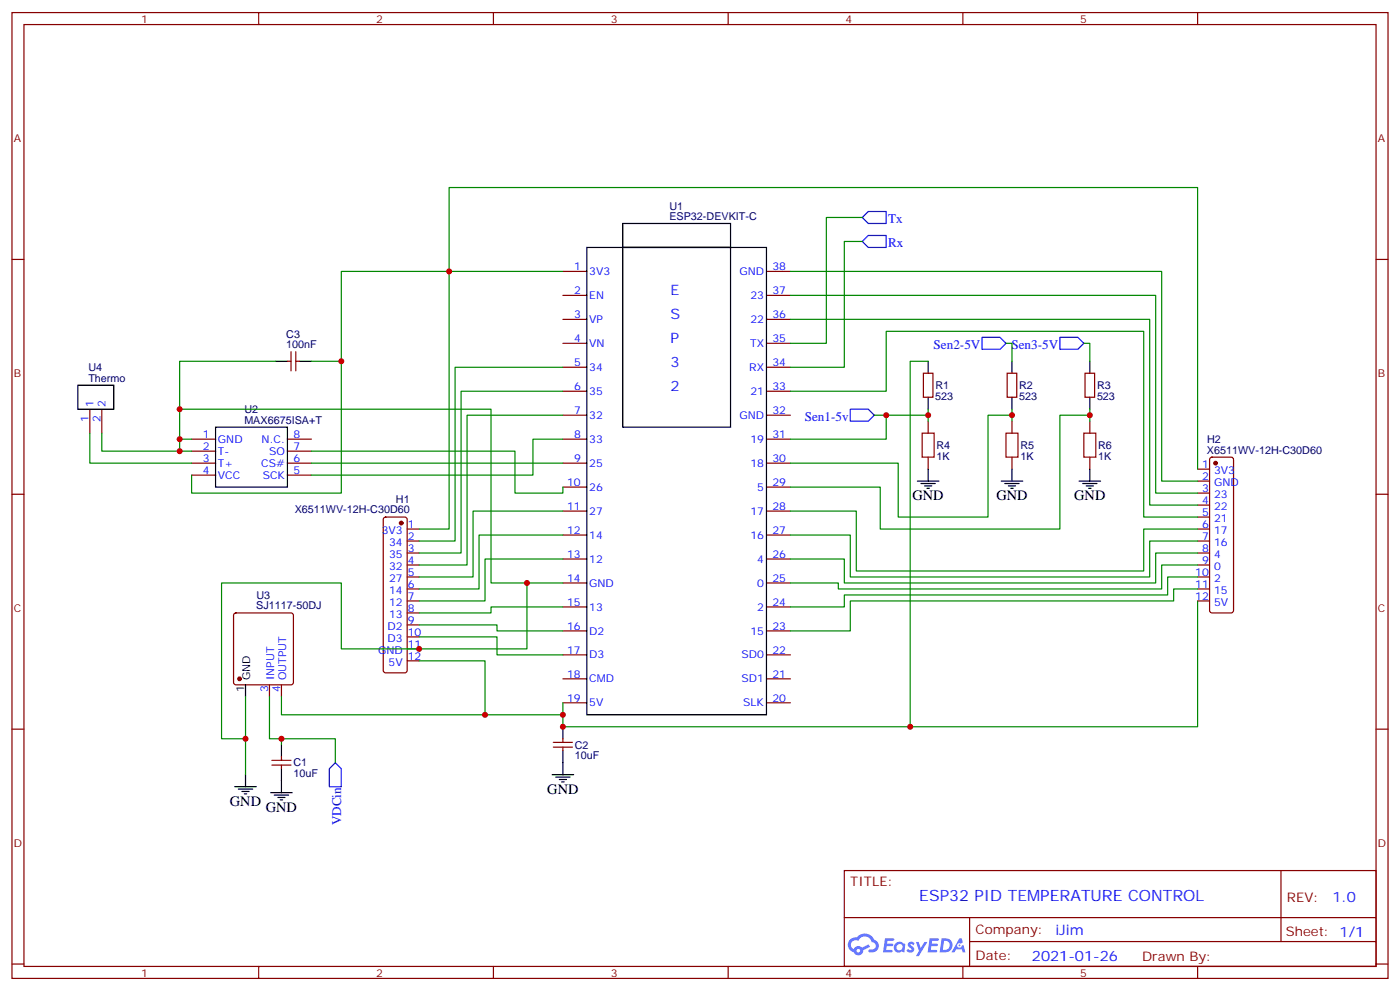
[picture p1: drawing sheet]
<svg xmlns="http://www.w3.org/2000/svg" width="412mm" height="292mm" viewBox="0 0 412 292" stroke-linecap="round" stroke-linejoin="round" font-family="sans-serif">
<g fill="none" stroke="#870000" stroke-width=".35">
<path d="M3.5 3.7h405.4v284.3h-405.4zM7.1 7.2h398.2v277.3h-398.2zM76.2 3.7v3.5M145.3 3.7v3.5M214.5 3.7v3.5M283.6 3.7v3.5M352.8 3.7v3.5M3.5 76.4h3.6M405.3 76.4h3.6M3.5 145.5h3.6M405.3 145.5h3.6M3.5 214.7h3.6"/>
<path d="M405.3 214.7h3.6M248.7 256.3h156.6v28.2h-156.6zM377.3 256.3v20.9M248.7 270.1h156.5M285.6 277.2h119.6M285.6 270.1v14.2M3.5 283.8h3.6M76.2 284.5v3.5M145.3 284.5v3.5M214.5 284.5v3.5M283.6 284.5v3.5M352.8 284.5v3.5"/>
<path d="M405.3 283.8h3.6"/>
</g>
<g fill="#5487ff">
<path d="M267.7 277.5a1.22 1.22 0 0 1 1.7 .2l-.4 .6a.47 .47 0 0 0-.3-.4 .47 .47 0 0 0-.5 .2l.1 .2a1.14 1.14 0 0 1 .8 1.8 1.14 1.14 0 0 1-1.9 0l-.2-.2 .5-.6 .7 .5a.29 .29 0 0 0 .3-.3 .29 .29 0 0 0-.2-.3 1.04 1.04 0 0 1-.6-1.7z"/>
<path d="M260.7 276.2h2.4l.3 .2-.2 .5-1.8 .1-.1 .8h1.5l.3 .4-.3 .4h-1.6l-.2 1.1h1.7l.2 .3-.2 .3-2.6 .1z"/>
<path d="M273.8 276.2h2.4l.3 .2-.1 .5-1.8 .1-.2 .8h1.6l.3 .4-.4 .4-1.6-.1-.1 1.1 1.7 .1 .2 .3-.2 .3-2.6 .1z"/>
<path d="M282.6 276.2h.7l.3 1.3-.6 .3a.69 .69 0 0 0-1 .3 .69 .69 0 0 0 .4 .9 .69 .69 0 0 0 .9-.6l.5-.2 .6 2.2h-.8l-.2-.9h-1.8l-.5 .9h-.8z"/>
<path d="M269.8 277.3h.8l.6 1.8 1.1-1.8h.9l-2.6 4.2h-.8l.9-1.5z"/>
<path d="M277.4 276.2l-.6 4.2h1.3a2.11 2.11 0 0 0 2.5-2.1 2.11 2.11 0 0 0-2.5-2.1zM278.1 277a1.39 1.39 0 0 1 1.7 1.4 1.39 1.39 0 0 1-1.8 1.2h-.3z"/>
<path d="M263.7 277.8a1.54 1.54 0 0 0-.1 2.2 1.54 1.54 0 0 0 2.2 .1l.6 .3 .3-2.3-.2-.3h-.4a1.49 1.49 0 0 0-2.4 0zM264 278.8a.94 .94 0 0 1 1.8 0 .94 .94 0 0 1-1.8 0z"/>
<path d="M250.4 276.6a2.18 2.18 0 0 0 1.1 3.7 1.44 1.44 0 0 0 1.6 .9 1.44 1.44 0 0 0 1.2-1.4l2-1.1-.5-.7-1.9 1a1.47 1.47 0 0 0-2.4 .4 1.39 1.39 0 0 1-.7-1.9 1.39 1.39 0 0 1 2-.5 2.12 2.12 0 0 1 2.2-1.3 2.12 2.12 0 0 1 1.9 1.7 1.14 1.14 0 0 1 1.1 1.4 1.14 1.14 0 0 1-1.7 .7 .43 .43 0 0 0-.5 .4 .43 .43 0 0 0 .4 .5 1.98 1.98 0 0 0 2.5-1.2 1.98 1.98 0 0 0-1.2-2.6 3.1 3.1 0 0 0-5.3-.6l-.9 .1zM252.3 279.9a.55 .55 0 0 1 1.1 0 .55 .55 0 0 1-1.1 0z"/>
<circle cx="282.6" cy="278.3" r=".26"/>
</g>
<g fill="none" stroke="#870000" stroke-width=".35">
<path d="M165.8 79.9h7.1M225.8 79.9h7M165.8 87h7.1M165.8 94h7.1M225.8 87h7M225.8 94h7M84.7 106.4h1M85.7 103.5v5.7M87.1 103.5v5.7M87.1 106.4h1.1M165.8 101.1h7.1M165.8 108.1h7.1"/>
<path d="M165.8 115.2h7.1M225.8 101.1h7M225.8 108.1h7M225.8 115.2h7M272 109.9h2.8v7h-2.8zM296.7 109.9h2.8v7h-2.8zM319.6 109.9h2.8v7h-2.8zM26.5 120.5v7M30 120.5v7M56.4 129.3h7.1M56.4 136.3h7.1M56.4 132.8h7.1"/>
<path d="M56.4 139.9h7.1M84.7 129.3h7M84.7 136.3h7M84.7 132.8h7M84.7 139.9h7M165.8 122.2h7.1M165.8 129.3h7.1M165.8 136.3h7.1M225.8 122.2h7M225.8 129.3h7M225.8 136.3h7M273.4 124v3.5"/>
<path d="M273.4 134.6v3.5M298.1 124v3.5M298.1 134.6v3.5M321 124v3.5M321 134.6v3.5M352.8 138.1h3.5M356.5 134.8l.5-.2h5.7l.5 .2 .2 .5v44.4l-.3 .5-.4 .2h-5.7l-.5-.2-.2-.5v-44.4zM113.1 152.4l.5-.2h5.6l.5 .2 .2 .5v44.5l-.2 .5-.5 .2h-5.6l-.5-.2-.2-.5v-44.5zM119.9 155.8h3.6M119.9 159.3h3.6M165.8 143.4h7.1M165.8 150.5h7.1"/>
<path d="M165.8 157.5h7.1M225.8 143.4h7M225.8 150.5h7M225.8 157.5h7M352.8 155.8h3.5M352.8 159.3h3.5M352.8 141.6h3.5M352.8 145.2h3.5M352.8 148.7h3.5M352.8 152.2h3.5M119.9 162.8h3.6M119.9 166.3h3.6"/>
<path d="M119.9 169.9h3.6M119.9 173.4h3.6M119.9 176.9h3.6M165.8 164.6h7.1M165.8 171.6h7.1M165.8 178.7h7.1M225.8 164.6h7M225.8 171.6h7M225.8 178.7h7M352.8 162.8h3.5M352.8 166.3h3.5M352.8 169.9h3.5"/>
<path d="M352.8 173.4h3.5M352.8 176.9h3.5M69 180.7l.5-.3h16.2l.5 .3 .2 .5v19.7l-.2 .5-.5 .2h-16.2l-.5-.2-.2-.5v-19.7zM119.9 180.4h3.6M119.9 184h3.6M119.9 187.5h3.6M119.9 191h3.6M119.9 194.6h3.6M165.8 185.7h7.1M165.8 192.8h7.1M165.8 199.8h7.1M225.8 185.7h7"/>
<path d="M225.8 192.8h7M225.8 199.8h7M79.4 201.6v3.5M82.9 201.6v3.5M163 218.5h5.6M163 220h5.6M165.8 206.9h7.1M165.8 217.5v1M165.8 220v1M225.8 206.9h7M80.1 223.8h5.6M80.1 225.2h5.6"/>
<path d="M82.9 222.8v1M82.9 225.2v1.1"/>
</g>
<g fill="none" stroke="#000" stroke-width=".35">
<path d="M172.9 72.8h52.9v137.6h-52.9zM183.4 65.8h31.8v7h-31.8zM183.4 72.8h31.8v53h-31.8zM22.9 113.4h10.6v7.1h-10.6zM81.1 106.4h3.6M88.2 106.4h3.5M273.4 106.4v3.5M273.4 116.9v3.6M298.1 106.4v3.5M298.1 116.9v3.6M321 106.4v3.5M321 116.9v3.6"/>
<path d="M63.5 125.8h21.2v17.6h-21.2zM273.4 138.1v3.5M298.1 138.1v3.5M321 138.1v3.5M270.2 141.6h6.4M271.3 142.3h4.2M272.3 143.1h2.2M273 143.8h.8M294.9 141.6h6.4M296 142.3h4.2M297 143.1h2.2M297.7 143.8h.7"/>
<path d="M317.9 141.6h6.3M318.9 142.3h4.2M320 143.1h2.1M320.7 143.8h.7M72.3 201.6v3.5M82.9 219.3v3.5M165.8 214v3.5M69.1 231.6h6.4M70.2 232.3h4.2M71.3 233h2.1M72 233.7h.7M72.3 228.1v3.5"/>
<path d="M79.7 233.4h6.4M80.8 234.1h4.2M81.8 234.8h2.2M82.5 235.5h.8M82.9 226.3v7.1M162.6 228.1h6.4M163.7 228.8h4.2M164.7 229.5h2.2M165.5 230.2h.7M165.8 221v7.1"/>
</g>
<path d="M271.6 127.5h3.6v7.1h-3.6zM296.3 127.5h3.6v7.1h-3.6zM319.3 127.5h3.5v7.1h-3.5z" fill="none" stroke="#a10000" stroke-width=".35"/>
<g fill="none" stroke="#008700" stroke-width=".35">
<path d="M165.8 79.9h-65.3v65.3h-44.1v-5.3M232.8 79.9h109.4v61.7h10.6M254 71.1h-5.3v37h-15.9M254 64h-10.6v37.1h-10.6M232.8 87h107.6v58.2h12.4M232.8 94h105.9v54.7h14.1M81.1 106.4h-28.2v14.1M91.7 106.4h8.8M165.8 108.1h-31.7v51.2h-10.6M165.8 115.2h-30v47.6h-12.3M232.8 115.2h28.3v-17.7h75.8v54.7h15.9M273.4 106.4h-5.3v107.6"/>
<path d="M296.3 101.1h1.8v5.3M319.3 101.1h1.7v5.3M26.5 127.5v8.8h29.9M30 127.5v5.3h22.9M52.9 129.3v3.5h3.5M56.4 129.3h-3.5v-8.8h91.7v51.1h21.2M91.7 132.8h60v12.4h14.1v-1.8M91.7 136.3h74.1M165.8 129.3h-8.8v10.6h-65.3M165.8 122.2h-28.2v44.1h-14.1M257.5 122.2h3.6M273.4 122.2h-12.3v7.1h-28.3"/>
<path d="M273.4 120.5v3.5M298.1 122.2h-7.1v30h-26.4v-15.9h-31.8M298.1 120.5v3.5M321 122.2h-8.8v33.6h-52.9v-12.4h-26.5M321 120.5v3.5M352.8 138.1v-82.9h-220.5v100.6h-8.8M165.8 150.5h-26.5v19.4h-15.8M165.8 157.5h-24.7v15.9h-17.6M232.8 150.5h19.4v17.6h84.7v-12.3h15.9M232.8 157.5h17.7v12.4h88.2v-10.6h14.1M155.2 171.6v19.4h-54.7v-19.4h-35.2v45.9h7M165.8 164.6h-22.9v12.3h-19.4"/>
<path d="M165.8 178.7h-21.2v1.7h-21.1M352.8 176.9v37.1h-187v-3.6M352.8 162.8h-12.4v8.8h-91.7v-7h-15.9M352.8 166.3h-10.6v7.1h-95.3v-1.8h-14.1M352.8 169.9h-8.8v5.3h-95.3v3.5h-15.9M352.8 173.4h-7.1v3.5h-95.2v8.8h-17.7M123.5 184h22.9v1.7h19.4M123.5 187.5h22.9v5.3h19.4M123.5 194.6h19.4v15.8M72.3 205.1v23M79.4 205.1v12.4h19.4v7M82.9 205.1v5.3h82.9v-3.5"/>
<path d="M82.9 217.5v1.8"/>
</g>
<path d="M255.8 62.3h5.3v3.5h-5.3l-1.8-1.8zM255.8 69.3h5.3v3.5h-5.3l-1.8-1.7zM289.3 99.3h5.3l1.7 1.8-1.7 1.7h-5.3zM312.2 99.3h5.3l1.8 1.8-1.8 1.7h-5.3zM250.5 120.5h5.3l1.7 1.7-1.7 1.8h-5.3zM98.8 224.5l1.7 1.8v5.3h-3.5v-5.3z" fill="none" stroke="#00f" stroke-width=".35"/>
<g fill="#870000" stroke="#870000" stroke-width=".35">
<circle cx="70.6" cy="199.8" r=".53"/>
<circle cx="118.2" cy="154" r=".53"/>
<circle cx="358.1" cy="136.3" r=".53"/>
</g>
<g fill="#c00">
<circle cx="165.8" cy="210.4" r=".88"/>
<circle cx="82.9" cy="217.5" r=".88"/>
<circle cx="52.9" cy="129.3" r=".88"/>
<circle cx="52.9" cy="132.8" r=".88"/>
<circle cx="273.4" cy="122.2" r=".88"/>
<circle cx="298.1" cy="122.2" r=".88"/>
<circle cx="321" cy="122.2" r=".88"/>
<circle cx="100.5" cy="106.4" r=".88"/>
<circle cx="52.9" cy="120.5" r=".88"/>
<circle cx="132.3" cy="79.9" r=".88"/>
<circle cx="142.9" cy="210.4" r=".88"/>
<circle cx="155.2" cy="171.6" r=".88"/>
<circle cx="165.8" cy="214" r=".88"/>
<circle cx="261.1" cy="122.2" r=".88"/>
<circle cx="268.1" cy="214" r=".88"/>
<circle cx="72.3" cy="217.5" r=".88"/>
<circle cx="123.5" cy="191" r=".88"/>
</g>
<text font-size="4.6" fill="#00f" x="270.8" y="265.3">ESP32 PID TEMPERATURE CONTROL</text>
<g font-size="4.2" fill="#00f">
<text x="197.6" y="87">E</text>
<text x="197.6" y="94">S</text>
<text x="197.6" y="101.1">P</text>
<text x="197.6" y="108.1">3</text>
<text x="197.6" y="115.2">2</text>
<text x="392.5" y="265.6">1.0</text>
<text x="310.9" y="275.1">iJim</text>
<text x="304" y="282.9">2021-01-26</text>
</g>
<g font-size="4.2">
<text x="268.8" y="147.3">GND</text>
<text x="293.5" y="147.3">GND</text>
<text x="316.4" y="147.3">GND</text>
<text x="161.2" y="233.7">GND</text>
<text x="67.7" y="237.2">GND</text>
<text x="78.3" y="239">GND</text>
</g>
<g font-size="3.9" fill="#00f">
<text x="261.6" y="65.8">Tx</text>
<text x="261.6" y="72.8">Rx</text>
<text x="275" y="102.8">Sen2-5V</text>
<text x="297.9" y="102.8">Sen3-5V</text>
<text x="237.1" y="124">Sen1-5v</text>
<text x="100.5" y="243" transform="rotate(-90 100.5 243)">VDCin</text>
</g>
<g font-size="3.9" fill="#800">
<text x="250.5" y="260.9">TITLE:</text>
<text x="379.1" y="265.6">REV:</text>
<text x="287.4" y="275.1">Company:</text>
<text x="378.7" y="275.7">Sheet: 1/1</text>
<text x="287.4" y="282.8">Date:</text>
<text x="336.4" y="282.8">Drawn By:</text>
</g>
<g font-size="3.2" fill="#800">
<text x="41.6" y="6.7">1</text>
<text x="110.8" y="6.7">2</text>
<text x="179.9" y="6.7">3</text>
<text x="249.1" y="6.7">4</text>
<text x="318.2" y="6.7">5</text>
<text x="4.1" y="41.8">A</text>
<text x="405.9" y="41.8">A</text>
<text x="4.1" y="110.9">B</text>
<text x="405.9" y="110.9">B</text>
<text x="4.1" y="180.1">C</text>
<text x="405.9" y="180.1">C</text>
<text x="4.1" y="249.2">D</text>
<text x="405.9" y="249.2">D</text>
<text x="41.6" y="287.5">1</text>
<text x="110.8" y="287.5">2</text>
<text x="179.9" y="287.5">3</text>
<text x="249.1" y="287.5">4</text>
<text x="318.2" y="287.5">5</text>
</g>
<g font-size="3.2" fill="#000080">
<text x="197.2" y="64.7">ESP32-DEVKIT-C</text>
<text x="197.2" y="61.8">U1</text>
<text x="84.3" y="99.4">C3</text>
<text x="84.3" y="102.5">100nF</text>
<text x="26" y="112.4">Thermo</text>
<text x="26" y="109.2">U4</text>
<text x="275.5" y="117.7">523</text>
<text x="275.5" y="114.5">R1</text>
<text x="300.2" y="117.7">523</text>
<text x="300.2" y="114.5">R2</text>
<text x="323.1" y="117.7">523</text>
<text x="323.1" y="114.5">R3</text>
<text x="72" y="124.7">MAX6675ISA+T</text>
<text x="72" y="121.5">U2</text>
<text x="355.5" y="130.4">H2</text>
<text x="275.9" y="135.4">1K</text>
<text x="275.9" y="132.2">R4</text>
<text x="300.6" y="135.4">1K</text>
<text x="300.6" y="132.2">R5</text>
<text x="323.5" y="135.4">1K</text>
<text x="323.5" y="132.2">R6</text>
<text x="355.5" y="133.5">X6511WV-12H-C30D60</text>
<text x="116.6" y="148">H1</text>
<text x="86.8" y="151.2">X6511WV-12H-C30D60</text>
<text x="75.5" y="179.4">SJ1117-50DJ</text>
<text x="75.5" y="176.2">U3</text>
<text x="169.3" y="220.4">C2</text>
<text x="86.4" y="225.7">C1</text>
<text x="169.3" y="223.6">10uF</text>
<text x="86.4" y="228.9">10uF</text>
</g>
<g font-size="3.2" fill="#00f">
<text x="169.1" y="79.6">1</text>
<text x="173.6" y="81">3V3</text>
<text x="217.8" y="81">GND</text>
<text x="227.5" y="79.6">38</text>
<text x="169.1" y="86.6">2</text>
<text x="173.6" y="88">EN</text>
<text x="221" y="88">23</text>
<text x="227.5" y="86.6">37</text>
<text x="169.1" y="93.7">3</text>
<text x="173.6" y="95.1">VP</text>
<text x="221" y="95.1">22</text>
<text x="227.5" y="93.7">36</text>
<text x="169.1" y="100.7">4</text>
<text x="227.5" y="100.7">35</text>
<text x="169.1" y="107.8">5</text>
<text x="173.6" y="102.1">VN</text>
<text x="220.9" y="102.1">TX</text>
<text x="227.5" y="107.8">34</text>
<text x="173.6" y="109.2">34</text>
<text x="220.7" y="109.2">RX</text>
<text x="27.5" y="119.8" transform="rotate(-90 27.5 119.8)">1</text>
<text x="31" y="119.8" transform="rotate(-90 31 119.8)">2</text>
<text x="169.1" y="114.8">6</text>
<text x="173.6" y="116.2">35</text>
<text x="221" y="116.2">21</text>
<text x="227.5" y="114.8">33</text>
<text x="26.1" y="124.3" transform="rotate(-90 26.1 124.3)">1</text>
<text x="29.6" y="124.3" transform="rotate(-90 29.6 124.3)">2</text>
<text x="169.1" y="121.9">7</text>
<text x="173.6" y="123.3">32</text>
<text x="217.8" y="123.3">GND</text>
<text x="227.5" y="121.9">32</text>
<text x="59.7" y="128.9">1</text>
<text x="64.2" y="130.4">GND</text>
<text x="77.1" y="130.4">N.C.</text>
<text x="86.4" y="128.9">8</text>
<text x="169.1" y="128.9">8</text>
<text x="173.6" y="130.4">33</text>
<text x="221" y="130.4">19</text>
<text x="227.5" y="128.9">31</text>
<text x="59.7" y="132.5">2</text>
<text x="59.7" y="136">3</text>
<text x="64.2" y="133.9">T-</text>
<text x="64.2" y="137.4">T+</text>
<text x="77" y="137.4">CS#</text>
<text x="79.3" y="133.9">SO</text>
<text x="86.4" y="136">6</text>
<text x="86.4" y="132.5">7</text>
<text x="169.1" y="136">9</text>
<text x="173.6" y="137.4">25</text>
<text x="221" y="137.4">18</text>
<text x="227.5" y="136">30</text>
<text x="354.1" y="137.8">1</text>
<text x="59.7" y="139.5">4</text>
<text x="64.2" y="140.9">VCC</text>
<text x="77.4" y="140.9">SCK</text>
<text x="86.4" y="139.5">5</text>
<text x="167.1" y="143.1">10</text>
<text x="227.5" y="143.1">29</text>
<text x="354.1" y="141.3">2</text>
<text x="357.6" y="139.5">3V3</text>
<text x="357.6" y="143.1">GND</text>
<text x="173.6" y="144.5">26</text>
<text x="223.1" y="144.5">5</text>
<text x="354.1" y="144.8">3</text>
<text x="354.1" y="148.3">4</text>
<text x="357.6" y="146.6">23</text>
<text x="120.1" y="155.4">1</text>
<text x="167.1" y="150.1">11</text>
<text x="173.6" y="151.5">27</text>
<text x="221" y="151.5">17</text>
<text x="227.5" y="150.1">28</text>
<text x="354.1" y="151.9">5</text>
<text x="354.1" y="155.4">6</text>
<text x="357.6" y="150.1">22</text>
<text x="357.6" y="153.6">21</text>
<text x="112.4" y="157.2">3V3</text>
<text x="114.6" y="160.7">34</text>
<text x="120.1" y="158.9">2</text>
<text x="167.1" y="157.2">12</text>
<text x="173.6" y="158.6">14</text>
<text x="221" y="158.6">16</text>
<text x="227.5" y="157.2">27</text>
<text x="354.1" y="158.9">7</text>
<text x="357.6" y="157.2">17</text>
<text x="357.6" y="160.7">16</text>
<text x="114.6" y="164.2">35</text>
<text x="114.6" y="167.7">32</text>
<text x="120.1" y="162.5">3</text>
<text x="120.1" y="166">4</text>
<text x="167.1" y="164.2">13</text>
<text x="173.6" y="165.6">12</text>
<text x="223.1" y="165.6">4</text>
<text x="227.5" y="164.2">26</text>
<text x="354.1" y="162.5">8</text>
<text x="354.1" y="166">9</text>
<text x="357.6" y="164.2">4</text>
<text x="357.6" y="167.7">0</text>
<text x="114.6" y="171.3">27</text>
<text x="120.1" y="169.5">5</text>
<text x="120.1" y="173">6</text>
<text x="167.1" y="171.3">14</text>
<text x="173.6" y="172.7">GND</text>
<text x="223.1" y="172.7">0</text>
<text x="227.5" y="171.3">25</text>
<text x="352.1" y="169.5">10</text>
<text x="352.1" y="173">11</text>
<text x="357.6" y="171.3">2</text>
<text x="114.6" y="174.8">14</text>
<text x="114.6" y="178.3">12</text>
<text x="120.1" y="176.6">7</text>
<text x="167.1" y="178.3">15</text>
<text x="173.6" y="179.7">13</text>
<text x="223.1" y="179.7">2</text>
<text x="227.5" y="178.3">24</text>
<text x="352.1" y="176.6">12</text>
<text x="357.6" y="174.8">15</text>
<text x="357.6" y="178.3">5V</text>
<text x="114.2" y="185.4">D2</text>
<text x="114.6" y="181.9">13</text>
<text x="120.1" y="180.1">8</text>
<text x="120.1" y="183.6">9</text>
<text x="167.1" y="185.4">16</text>
<text x="227.5" y="185.4">23</text>
<text x="114.2" y="188.9">D3</text>
<text x="120.1" y="187.1">10</text>
<text x="120.1" y="190.7">11</text>
<text x="173.6" y="186.8">D2</text>
<text x="221" y="186.8">15</text>
<text x="111.4" y="192.4">GND</text>
<text x="114.5" y="196">5V</text>
<text x="120.1" y="194.2">12</text>
<text x="167.1" y="192.4">17</text>
<text x="173.6" y="193.9">D3</text>
<text x="218.4" y="193.9">SD0</text>
<text x="227.5" y="192.4">22</text>
<text x="79" y="203.8" transform="rotate(-90 79 203.8)">3</text>
<text x="80.8" y="200.3" transform="rotate(-90 80.8 200.3)">INPUT</text>
<text x="82.5" y="203.8" transform="rotate(-90 82.5 203.8)">4</text>
<text x="84.3" y="200.3" transform="rotate(-90 84.3 200.3)">OUTPUT</text>
<text x="167.1" y="199.5">18</text>
<text x="173.6" y="200.9">CMD</text>
<text x="218.4" y="200.9">SD1</text>
<text x="227.5" y="199.5">21</text>
<text x="167.1" y="206.6">19</text>
<text x="173.6" y="208">5V</text>
<text x="218.9" y="208">SLK</text>
<text x="227.5" y="206.6">20</text>
</g>
<g font-size="3.2">
<text x="72" y="203.8" transform="rotate(-90 72 203.8)">1</text>
<text x="73.7" y="200.3" transform="rotate(-90 73.7 200.3)">GND</text>
</g>
</svg>
